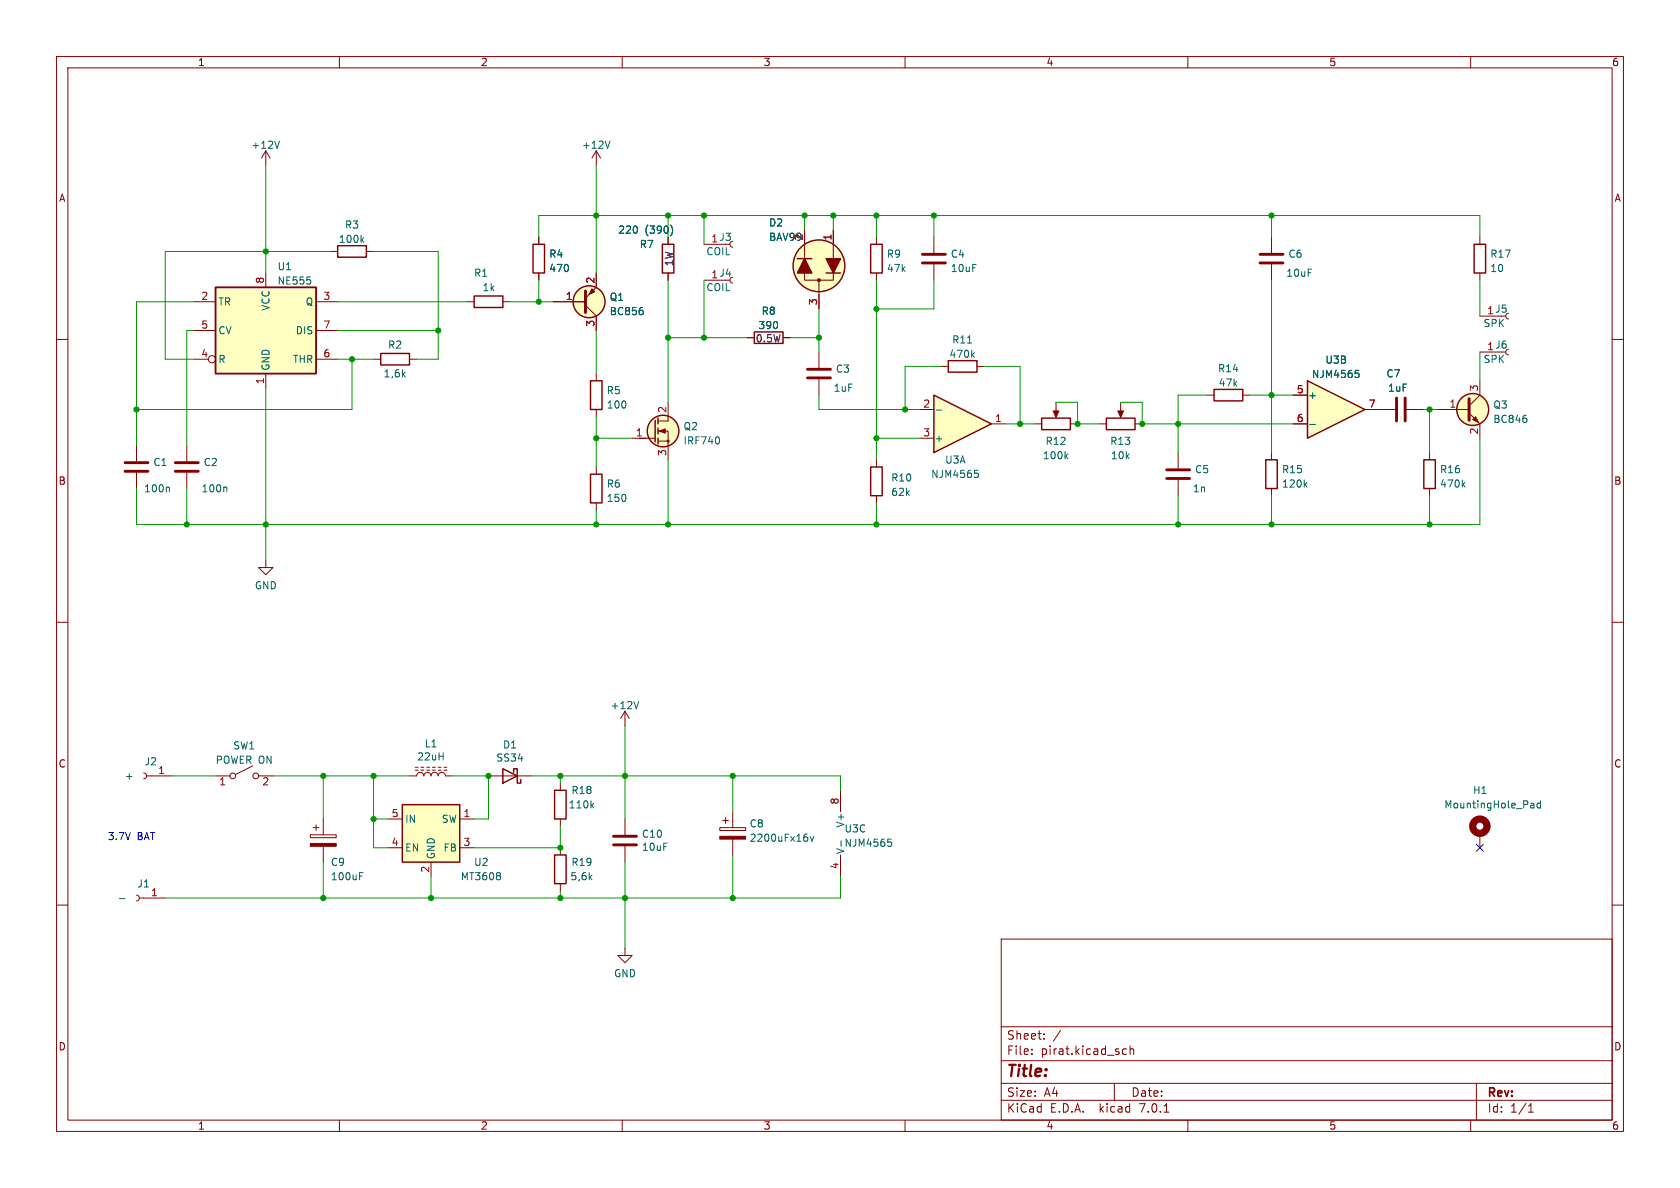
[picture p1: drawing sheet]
<svg xmlns="http://www.w3.org/2000/svg" width="297mm" height="210mm" viewBox="0 0 297 210" stroke-linecap="round" stroke-linejoin="round" font-family="sans-serif">
<g fill="none" stroke="#840000" stroke-width=".18">
<path d="M10 10h277v190h-277zM12 12h273v186h-273zM60 10v2M110 10v2M160 10v2M210 10v2M260 10v2M10 60h2M285 60h2M10 110h2M285 110h2M10 160h2"/>
<path d="M285 160h2M177 166h108v32h-108zM60 198v2M110 198v2M160 198v2M177 194.5h108M177 191.5h108M177 187.5h108M177 181.5h108M182.4 186.3v.1M182.4 185.5v.1M184.6 183.6v.1"/>
<path d="M184.6 182.8v.1M197 191.5v3M198.5 186.3l.2 .1 .4-.1M199.1 185.5l-.4-.1-.2 .1M199.8 185.5l.2-.1 .4 .1v.9M199.8 184.9v1.5M205.8 196.6h.8M210 198v2M260 198v2M261 191.5v6.5M270.2 196.6h.9M270.2 195.5l.4-.4v1.5"/>
</g>
<path d="M231.1 67.3l10.2 5.1-10.2 5.1z" fill="#ffffc2"/>
<g fill="none" stroke="#840000" stroke-width=".25">
<path d="M38.1 50.8h17.8v15.2h-17.8zM59.7 43.4h5.1v2.1h-5.1zM83.8 52.3h5.1v2.1h-5.1zM94.2 43.2h2.1v5.1h-2.1zM117.1 43.2h2v5.1h-2zM153.9 43.2h2.1v5.1h-2.1zM260.6 43.2h2v5.1h-2zM67.3 62.5h5.1v2h-5.1zM115.8 74.3v3.8M116.3 73.9v1M116.3 75.7v1M116.3 77.5v1"/>
<path d="M184.1 73.9h5.1v2h-5.1zM195.6 73.9h5.1v2h-5.1zM231.1 67.3l10.2 5.1-10.2 5.1zM223.8 81.3h2v5.1h-2zM88.9 135.9l2.5 1.3-2.5 1.2zM90.8 136.5v-.6h.6v2.5h.7v-.6M98 139.7h2.1v5.1h-2.1zM71.1 142.2h10.2v10.2h-10.2zM98 151.1h2.1v5.1h-2.1z"/>
<circle cx="104.1" cy="53.3" r="2.82"/>
<circle cx="117.2" cy="76.2" r="2.79"/>
<circle cx="260.3" cy="72.4" r="2.82"/>
</g>
<g fill="none" stroke="#840000" stroke-width=".18">
<path d="M47 26.7v2.5M47 26.7l-.8 1.2M47 26.7l.8 1.2M105.4 26.7l-.8 1.2M105.4 26.7v2.5M105.4 26.7l.8 1.2M34.3 53.3h3.8M34.3 58.4h3.8M47 48.3v2.5M55.9 53.3h3.8M55.9 58.4h3.8M58.4 44.5h1.3"/>
<path d="M64.8 44.5h1.2M82.5 53.3h1.3M88.9 53.3h1.3M95.2 41.9v1.3M95.2 48.3v1.2M97.8 53.3h5.7M103.5 54l1.9 1.9v2.5M105.4 48.3v2.5l-1.9 1.9M118.1 41.9v1.3M118.1 48.3v1.2M154.9 41.9v1.3M154.9 48.3v1.2"/>
<path d="M261.6 41.9v1.3M261.6 48.3v1.2M261.6 55.9h3.8M266.7 55.4l-.4 .1-.1 .4 .1 .3 .4 .2M33 78.7v2.8M34.3 63.5h2.5M47 66v2.6M55.9 63.5h3.8M66 63.5h1.3M72.4 63.5h1.3M111.8 77.5h4M116.3 76.2h1.8v5.1"/>
<path d="M116.3 78h1.8M118.1 71.1v3.3h-1.8M182.9 74.9h1.2M186.7 71.1v2.3M189.2 74.9h1.3M194.3 74.9h1.3M198.1 71.1v2.3M200.7 74.9h1.2M228.6 69.9h2.5M228.6 74.9h2.5M241.3 72.4h5.3M248.7 72.4h2.8"/>
<path d="M254 72.4h5.7M259.7 73l1.9 1.9v2.6M261.6 67.3v2.6l-1.9 1.9M261.6 62.2h3.8M266.7 61.7l-.4 .2-.1 .3 .1 .4 .4 .1M33 83.6v2.8M208.3 80v2.8M208.3 84.8v2.8M224.8 80v1.3M224.8 86.4v1.2M72.4 137.2h1.3a.64 .64 0 0 1 .6-.7 .64 .64 0 0 1 .6 .7 .64 .64 0 0 1 .7-.7 .64 .64 0 0 1 .6 .7 .64 .64 0 0 1 .6-.7 .64 .64 0 0 1 .7 .7 .64 .64 0 0 1 .6-.7 .64 .64 0 0 1 .6 .7h1.3M73.4 136.1h.5"/>
<path d="M73.4 135.6h.5M74.4 136.1h.5M74.4 135.6h.5M75.4 136.1h.5M75.4 135.6h.5M76.5 136.1h.5M76.5 135.6h.5M77.5 136.1h.5M77.5 135.6h.5M78.5 136.1h.5M78.5 135.6h.5M86.4 137.2h7.6"/>
<path d="M99.1 138.4v1.3M110.5 125.7v2.6M110.5 125.7l-.8 1.3M110.5 125.7l.8 1.3M148.6 139.7v3.8M68.6 144.8h2.5M68.6 149.9h2.5M76.2 152.4v2.5M81.3 144.8h2.5M81.3 149.9h2.5M99.1 144.8v1.3M99.1 149.9v1.2"/>
<path d="M99.1 156.2v1.3M110.5 144.8v2.8M110.5 149.6v2.8M127.3 146.3h4.5v.5h-4.5zM127.8 145h1M128.3 144.5v1M129.5 143.5v2.8M129.5 148.3v2.8M148.6 151.1v3.8M261.6 147.3v2.6M110.5 167.6v1.3h1.3l-1.3 1.3-1.3-1.3h1.3"/>
<circle cx="37.5" cy="63.5" r=".63"/>
</g>
<g fill="none" stroke="#006464" stroke-width=".18">
<path d="M49.4 25l-.4 1.2M107.8 25l-.4 1.2M118.5 39.8a1.46 1.46 0 0 1 0 1.9M64 42.4l.3 .5M64.3 42l-.5 .5M113.7 55v.5M127.1 77.3l.1 .4-.1 .7M231.6 75h.9M239.6 65.5h.6M239.7 65.9h.3l.3 .3-.1 .5h-.5M269.9 74v.6M39.9 86.1l.2 .2v.6"/>
<path d="M188.4 80.6l.4 .5M188.8 80.3l-.5 .4M230.7 85.6l.4 .5M231.1 85.3l-.5 .4M112.9 124l-.4 1.3M88.4 154.4v.3M88.4 154.9v.5M104.6 142.3l.4 .5M105 142l-.5 .5M142.8 148.1v.5M143.2 147.9l.3 .8 .3-.8M148.7 148.6v1"/>
<path d="M157 148.3h.6M157.1 148.8h.3l.2 .3v.4l-.5 .1M270.8 142h.2l.2 .2v.6M271.2 142.8h-.4M271.2 142.3h-.4M272.3 142h-.3l-.3 .2 .2 .6h.4M272.3 141.6v1.2"/>
</g>
<path d="M103.5 51.4v3.8M246.9 70.4v4M248.4 70.4v4M259.7 70.5v3.8M31 83.3h4.1M31 81.8h4.1M206.2 83.1h4.1M206.2 84.6h4.1M108.5 147.8h4M108.5 149.4h4" fill="none" stroke="#840000" stroke-width=".51"/>
<g fill="#ffffc2" stroke="#ffffc2" stroke-width=".18">
<path d="M38.1 50.8h17.8v15.2h-17.8z"/>
<path d="M71.1 142.2h10.2v10.2h-10.2z"/>
<circle cx="260.3" cy="72.4" r="2.82"/>
<circle cx="104.1" cy="53.3" r="2.82"/>
<circle cx="117.2" cy="76.2" r="2.79"/>
</g>
<g fill="#840000" stroke="#840000" stroke-width=".18">
<path d="M260.3 74.2l.6-.5 .5 1z"/>
<path d="M104.6 51.1l.6 .5-1.1 .5z"/>
<path d="M116.6 76.2l1-.4v.8z"/>
<path d="M127.3 147.8h4.5v.5h-4.5z"/>
<path d="M186.2 72.6h1l-.5 1.2z"/>
<path d="M197.6 72.6h1l-.5 1.2z"/>
<circle cx="118.1" cy="78" r=".18"/>
</g>
<circle cx="261.6" cy="146" r="1.27" fill="none" stroke="#840000" stroke-width="1.3"/>
<path d="M165.1 69.9l10.2 5-10.2 5.1z" fill="#ffffc2"/>
<g fill="none" stroke="#840000" stroke-width=".25">
<path d="M133.3 58.7h5.1v2h-5.1zM141 45.7h2.5M146 48.3h2.6M104.4 67.3h2v5.1h-2zM165.1 69.9l10.2 5-10.2 5.1zM167.6 63.8h5.1v2h-5.1zM214.6 68.8h5.1v2.1h-5.1zM104.4 83.8h2v5.1h-2zM153.9 82.6h2.1v5h-2.1zM251.7 81.3h2v5.1h-2z"/>
<circle cx="144.8" cy="47" r="4.6"/>
</g>
<g fill="none" stroke="#840000" stroke-width=".18">
<path d="M95.2 41.9v1.3M95.2 48.3v1.2M97.8 53.3h5.7M105.4 48.3v2.5M105.4 55.9v2.5M118.1 41.9v1.3M118.1 48.3v1.2M124.5 43.2h3.8M124.5 49.5h3.8M129.5 42.7l-.3 .1-.2 .4 .2 .3 .3 .2M129.5 49l-.3 .2-.2 .3 .2 .4 .3 .1M132.1 59.7h1.2"/>
<path d="M138.4 59.7h1.3M142.2 40.6v8.9h5.1v-8.9M144.8 49.5v5.1M165.1 41.9v2.8M165.1 46.7v2.8M224.8 41.9v2.8M224.8 46.7v2.8M24.1 78.7v2.8M105.4 66v1.3M105.4 72.4v1.3M144.8 62.2v2.8M144.8 67.1v2.8"/>
<path d="M162.6 72.4h2.5M162.6 77.5h2.5M166.4 64.8h1.2M172.7 64.8h1.3M175.3 74.9h2.5M213.4 69.9h1.2M219.7 69.9h1.3M228.6 74.9h2.5M228.6 69.9h2.5M241.3 72.4h5.3M248.7 72.4h2.8M24.1 83.6v2.8"/>
<path d="M47 99.1v1.2h1.3l-1.3 1.3-1.3-1.3h1.3M105.4 82.6v1.2M105.4 88.9v1.3M154.9 81.3v1.3M154.9 87.6v1.3M252.7 80v1.3M252.7 86.4v1.2M25.4 136.7l.4 .1 .1 .4-.2 .3-.3 .2M25.9 137.2h4.6M38.1 137.2h2.5M44.7 135.4l-3 1.5M45.7 137.2h2.6"/>
<path d="M24.1 158.2l.4 .2 .1 .4-.1 .3-.4 .2M24.6 158.8h4.6M54.9 147.6h4.5v.5h-4.5zM55.4 146.3h1M55.9 145.8v1M57.1 144.8v2.8M57.1 149.6v2.8"/>
<circle cx="41.1" cy="137.2" r=".51"/>
<circle cx="45.2" cy="137.2" r=".51"/>
</g>
<g fill="none" stroke="#006464" stroke-width=".18">
<path d="M118.5 39.8a1.46 1.46 0 0 1 0 1.9M113.7 55v.5M165.5 72.5h1M171.9 62.7l.4 .5M172.3 62.3l-.5 .5M231.6 75h.9M239.6 65.5h.6M239.7 65.9h.3l.3 .3-.1 .5h-.5M29.8 86.1l.1 .2v.6M172.3 83.1h.6M172.4 83.6h.3l.3 .3-.2 .4-.4 .1M258.6 85.6l.4 .5"/>
<path d="M259 85.3l-.5 .4M21.1 158.9h1M63.6 154.3h.6"/>
</g>
<path d="M163.1 45h4M163.1 46.5h4M222.8 45h4M222.8 46.5h4M142.7 65.3h4.1M142.7 66.8h4.1M22.1 81.8h4.1M22.1 83.3h4.1" fill="none" stroke="#840000" stroke-width=".51"/>
<g fill="#840000" stroke="#840000" stroke-width=".18">
<path d="M54.9 149.1h4.5v.5h-4.5z"/>
<circle cx="144.8" cy="49.5" r=".25"/>
</g>
<circle cx="144.8" cy="47" r="4.6" fill="#ffffc2" stroke="#ffffc2" stroke-width=".18"/>
<g fill="#840000" stroke="#840000" stroke-width=".25">
<path d="M146 45.7h2.6l-1.3 2.6z"/>
<path d="M142.2 45.7l1.3 2.6h-2.5z"/>
</g>
<g fill="none" stroke="#009600" stroke-width=".18">
<path d="M47 29.2v19.1M105.4 29.2v19.1M118.1 38.1v3.8M124.5 38.1v5.1M142.2 38.1v2.5M147.3 38.1v2.5M154.9 38.1v3.8M165.1 38.1v3.8M224.8 38.1v3.8M34.3 53.3h-10.2v25.4M34.3 58.4h-1.3v20.3M58.4 44.5h-29.2v19h5.1"/>
<path d="M59.7 53.3h22.8M59.7 58.4h17.8M66 44.5h11.5v19h-3.8M90.2 53.3h7.6M95.2 41.9v-3.8h166.4v3.8M95.2 49.5v3.8M105.4 58.4v7.6M118.1 59.7h14M118.1 49.5v21.6M124.5 49.5v10.2M139.7 59.7h5.1M144.8 54.6v7.6"/>
<path d="M154.9 49.5v31.8M165.1 49.5v5.1h-10.2M224.8 49.5v30.5M261.6 49.5v6.4M47 68.6v30.5M59.7 63.5h6.3M62.2 63.5v8.9h-38.1M105.4 73.7v8.9M105.4 77.5h6.4M144.8 69.9v2.5h17.8M154.9 77.5h7.7M166.4 64.8h-6.4v7.6"/>
<path d="M174 64.8h6.3v10.1M177.8 74.9h5.1M186.7 71.1h3.8v3.8h3.8M198.1 71.1h3.8v3.8h26.7M213.4 69.9h-5.1v10.1M221 69.9h7.6M251.5 72.4h2.5M252.7 72.4v7.6M261.6 77.5v15.2h-237.5v-6.3M261.6 62.2v5.1M33 86.4v6.3M105.4 90.2v2.5"/>
<path d="M118.1 81.3v11.4M154.9 88.9v3.8M208.3 87.6v5.1M224.8 87.6v5.1M252.7 87.6v5.1M30.5 137.2h7.6M48.3 137.2h24.1M57.1 137.2v7.6M66 137.2v12.7h2.6M80 137.2h6.4v7.6h-2.6M94 137.2h54.6v2.5M99.1 137.2v1.2"/>
<path d="M110.5 128.3v16.5M129.5 137.2v6.3M57.1 152.4v6.4M66 144.8h2.6M76.2 154.9v3.9M99.1 146.1v3.8h-15.3M99.1 157.5v1.3M110.5 152.4v15.2M129.5 151.1v7.7M148.6 154.9v3.9h-119.4"/>
</g>
<path d="M261 149.3l1.2 1.2M262.2 149.3l-1.2 1.2" fill="none" stroke="#000084" stroke-width=".18"/>
<g fill="#009600" stroke="#009600" stroke-width=".18">
<circle cx="33" cy="92.7" r=".46"/>
<circle cx="24.1" cy="72.4" r=".46"/>
<circle cx="47" cy="92.7" r=".46"/>
<circle cx="66" cy="144.8" r=".46"/>
<circle cx="66" cy="137.2" r=".46"/>
<circle cx="57.1" cy="137.2" r=".46"/>
<circle cx="57.1" cy="158.8" r=".46"/>
<circle cx="124.5" cy="59.7" r=".46"/>
<circle cx="118.1" cy="59.7" r=".46"/>
<circle cx="154.9" cy="92.7" r=".46"/>
<circle cx="160" cy="72.4" r=".46"/>
<circle cx="154.9" cy="77.5" r=".46"/>
<circle cx="124.5" cy="38.1" r=".46"/>
<circle cx="118.1" cy="38.1" r=".46"/>
<circle cx="105.4" cy="38.1" r=".46"/>
<circle cx="47" cy="44.5" r=".46"/>
<circle cx="77.5" cy="58.4" r=".46"/>
<circle cx="62.2" cy="63.5" r=".46"/>
<circle cx="208.3" cy="74.9" r=".46"/>
<circle cx="201.9" cy="74.9" r=".46"/>
<circle cx="190.5" cy="74.9" r=".46"/>
<circle cx="180.3" cy="74.9" r=".46"/>
<circle cx="76.2" cy="158.8" r=".46"/>
<circle cx="99.1" cy="149.9" r=".46"/>
<circle cx="129.5" cy="137.2" r=".46"/>
<circle cx="129.5" cy="158.8" r=".46"/>
<circle cx="110.5" cy="137.2" r=".46"/>
<circle cx="99.1" cy="137.2" r=".46"/>
<circle cx="86.4" cy="137.2" r=".46"/>
<circle cx="99.1" cy="158.8" r=".46"/>
<circle cx="110.5" cy="158.8" r=".46"/>
<circle cx="224.8" cy="69.9" r=".46"/>
<circle cx="224.8" cy="38.1" r=".46"/>
<circle cx="208.3" cy="92.7" r=".46"/>
<circle cx="224.8" cy="92.7" r=".46"/>
<circle cx="252.7" cy="92.7" r=".46"/>
<circle cx="252.7" cy="72.4" r=".46"/>
<circle cx="105.4" cy="77.5" r=".46"/>
<circle cx="105.4" cy="92.7" r=".46"/>
<circle cx="118.1" cy="92.7" r=".46"/>
<circle cx="95.2" cy="53.3" r=".46"/>
<circle cx="144.8" cy="59.7" r=".46"/>
<circle cx="154.9" cy="54.6" r=".46"/>
<circle cx="147.3" cy="38.1" r=".46"/>
<circle cx="154.9" cy="38.1" r=".46"/>
<circle cx="142.2" cy="38.1" r=".46"/>
<circle cx="165.1" cy="38.1" r=".46"/>
</g>
<text font-size="2.8" fill="#840000" x="178" y="190.8">Title:</text>
<g font-size="2.1" fill="#840000">
<text x="178" y="183.9">Sheet:</text>
<text x="186.2" y="183.9">/</text>
<text x="178" y="186.6">File:</text>
<text x="184" y="186.6">pirat.kicad_sch</text>
<text x="178" y="196.8">KiCad</text>
<text x="178" y="194">Size:</text>
<text x="184.6" y="194">A4</text>
<text x="185.7" y="196.8">E.D.A.</text>
<text x="194.4" y="196.8">kicad</text>
<text x="200" y="194">Date:</text>
<text x="201.5" y="196.8">7.0.1</text>
<text x="263" y="194.2">Rev:</text>
<text x="263" y="196.8">Id:</text>
<text x="267" y="196.8">1/1</text>
</g>
<g font-size="1.8" fill="#840000">
<text x="35" y="11.8">1</text>
<text x="85" y="11.8">2</text>
<text x="135" y="11.8">3</text>
<text x="185" y="11.8">4</text>
<text x="235" y="11.8">5</text>
<text x="285" y="11.8">6</text>
<text x="10.4" y="35.8">A</text>
<text x="285.4" y="35.8">A</text>
<text x="10.3" y="85.8">B</text>
<text x="285.3" y="85.8">B</text>
<text x="10.3" y="135.8">C</text>
<text x="285.3" y="135.8">C</text>
<text x="10.3" y="185.8">D</text>
<text x="285.3" y="185.8">D</text>
<text x="35" y="199.8">1</text>
<text x="85" y="199.8">2</text>
<text x="135" y="199.8">3</text>
<text x="185" y="199.8">4</text>
<text x="235" y="199.8">5</text>
<text x="285" y="199.8">6</text>
</g>
<g font-size="1.8" fill="#006464">
<text x="44.4" y="26.5">+12V</text>
<text x="102.8" y="26.5">+12V</text>
<text x="60.9" y="40.6">R3</text>
<text x="109.2" y="41.5">220</text>
<text x="114" y="41.5">(390)</text>
<text x="135.9" y="40.2">D2</text>
<text x="49" y="47.9">U1</text>
<text x="59.8" y="43.1">100k</text>
<text x="97" y="45.7">R4</text>
<text x="113" y="44">R7</text>
<text x="124.8" y="45.3">COIL</text>
<text x="125.7" y="42.9">1 J3</text>
<text x="135.9" y="42.7">BAV99</text>
<text x="156.7" y="45.7">R9</text>
<text x="168" y="45.7">C4</text>
<text x="227.7" y="45.7">C6</text>
<text x="263.4" y="45.7">R17</text>
<text x="49" y="50.5">NE555</text>
<text x="83.7" y="49.1">R1</text>
<text x="85.3" y="51.6">1k</text>
<text x="97" y="48.2">470</text>
<text x="107.7" y="53.3">Q1</text>
<text x="124.8" y="51.6">COIL</text>
<text x="125.7" y="49.3">1 J4</text>
<text x="156.7" y="48.2">47k</text>
<text x="168" y="48.2">10uF</text>
<text x="227.3" y="49.1">10uF</text>
<text x="263.4" y="48.2">10</text>
<text x="38.6" y="54.2">TR</text>
<text x="38.6" y="59.2">CV</text>
<text x="47.8" y="55.1" transform="rotate(-90 47.8 55.1)">VCC</text>
<text x="52.2" y="59.2">DIS</text>
<text x="53.9" y="54.2">Q</text>
<text x="107.7" y="55.9">BC856</text>
<text x="134" y="58.3">390</text>
<text x="134.6" y="55.8">R8</text>
<text x="262.2" y="58">SPK</text>
<text x="262.9" y="55.6">1 J5</text>
<text x="38.6" y="64.3">R</text>
<text x="47.8" y="65.5" transform="rotate(-90 47.8 65.5)">GND</text>
<text x="51.7" y="64.3">THR</text>
<text x="68.5" y="61.8">R2</text>
<text x="167.8" y="63.4">470k</text>
<text x="168.3" y="60.9">R11</text>
<text x="215.3" y="66">R14</text>
<text x="234.3" y="64.4">U3B</text>
<text x="262.2" y="64.3">SPK</text>
<text x="262.9" y="62">1 J6</text>
<text x="67.8" y="66.9">1,6k</text>
<text x="107.2" y="69.8">R5</text>
<text x="147.3" y="69.4">1uF</text>
<text x="147.7" y="66">C3</text>
<text x="215.4" y="68.5">47k</text>
<text x="231.3" y="70.7">+</text>
<text x="231.9" y="67">NJM4565</text>
<text x="245" y="66.9">C7</text>
<text x="245.3" y="69.4">1uF</text>
<text x="107.2" y="72.4">100</text>
<text x="120.8" y="76.2">Q2</text>
<text x="263.9" y="72.4">Q3</text>
<text x="263.9" y="74.9">BC846</text>
<text x="27.1" y="82.5">C1</text>
<text x="35.9" y="82.5">C2</text>
<text x="120.8" y="78.7">IRF740</text>
<text x="165.2" y="78.3">+</text>
<text x="167" y="82.1">U3A</text>
<text x="184.3" y="81.3">100k</text>
<text x="184.8" y="78.8">R12</text>
<text x="196.2" y="78.8">R13</text>
<text x="196.3" y="81.3">10k</text>
<text x="211.2" y="83.8">C5</text>
<text x="226.6" y="83.8">R15</text>
<text x="254.5" y="83.8">R16</text>
<text x="25.4" y="87.2">100n</text>
<text x="35.6" y="87.2">100n</text>
<text x="107.2" y="86.4">R6</text>
<text x="107.2" y="88.9">150</text>
<text x="157.5" y="85.3">R10</text>
<text x="157.5" y="87.8">62k</text>
<text x="164.6" y="84.6">NJM4565</text>
<text x="210.8" y="87.2">1n</text>
<text x="226.6" y="86.3">120k</text>
<text x="254.5" y="86.3">470k</text>
<text x="45" y="104.3">GND</text>
<text x="107.9" y="125.5">+12V</text>
<text x="22" y="138">+</text>
<text x="25.5" y="135.4">J2</text>
<text x="38.1" y="135.2">POWER ON</text>
<text x="41.2" y="132.6">SW1</text>
<text x="73.7" y="134.6">22uH</text>
<text x="75" y="132.3">L1</text>
<text x="87.7" y="134.8">SS34</text>
<text x="88.9" y="132.5">D1</text>
<text x="100.5" y="143.1">110k</text>
<text x="101" y="140.5">R18</text>
<text x="255.3" y="143.1">MountingHole_Pad</text>
<text x="260.4" y="140.5">H1</text>
<text x="71.6" y="145.6">IN</text>
<text x="78" y="145.6">SW</text>
<text x="113.4" y="148.2">C10</text>
<text x="132.5" y="146.4">C8</text>
<text x="132.5" y="149">2200uFx16v</text>
<text x="149.2" y="147.3">U3C</text>
<text x="149.2" y="149.8">NJM4565</text>
<text x="149.4" y="146.4" transform="rotate(-90 149.4 146.4)">V+</text>
<text x="58.4" y="153.2">C9</text>
<text x="58.4" y="155.8">100uF</text>
<text x="71.6" y="150.7">EN</text>
<text x="77" y="151.9" transform="rotate(-90 77 151.9)">GND</text>
<text x="78.3" y="150.7">FB</text>
<text x="81.4" y="155.8">MT3608</text>
<text x="83.8" y="153.2">U2</text>
<text x="100.8" y="155.8">5,6k</text>
<text x="101" y="153.2">R19</text>
<text x="113.4" y="150.6">10uF</text>
<text x="149.4" y="151" transform="rotate(-90 149.4 151)">V-</text>
<text x="24.2" y="157">J1</text>
<text x="108.5" y="172.9">GND</text>
</g>
<g font-size="1.8" fill="#840084">
<text x="119.1" y="47.1" transform="rotate(-90 119.1 47.1)">1W</text>
<text x="133.5" y="60.7">0.5W</text>
</g>
<g font-size="1.8" fill="#a90000">
<text x="142" y="42.6" transform="rotate(-90 142 42.6)">2</text>
<text x="147.1" y="42.6" transform="rotate(-90 147.1 42.6)">1</text>
<text x="35.5" y="53.1">2</text>
<text x="46.7" y="50.2" transform="rotate(-90 46.7 50.2)">8</text>
<text x="57.1" y="53.1">3</text>
<text x="100" y="53.1">1</text>
<text x="105.2" y="50.2" transform="rotate(-90 105.2 50.2)">2</text>
<text x="35.5" y="58.2">5</text>
<text x="57.1" y="58.2">7</text>
<text x="105.2" y="57.8" transform="rotate(-90 105.2 57.8)">3</text>
<text x="144.5" y="54" transform="rotate(-90 144.5 54)">3</text>
<text x="35.5" y="63.2">4</text>
<text x="57.1" y="63.2">6</text>
<text x="46.7" y="68" transform="rotate(-90 46.7 68)">1</text>
<text x="229.2" y="69.6">5</text>
<text x="261.4" y="69.2" transform="rotate(-90 261.4 69.2)">3</text>
<text x="112.4" y="77.2">1</text>
<text x="117.9" y="73.1" transform="rotate(-90 117.9 73.1)">2</text>
<text x="163.2" y="72.1">2</text>
<text x="163.2" y="77.2">3</text>
<text x="175.9" y="74.7">1</text>
<text x="229.2" y="74.7">6</text>
<text x="241.9" y="72.1">7</text>
<text x="256.2" y="72.1">1</text>
<text x="261.4" y="76.9" transform="rotate(-90 261.4 76.9)">2</text>
<text x="117.9" y="80.7" transform="rotate(-90 117.9 80.7)">3</text>
<text x="27.9" y="136.9">1</text>
<text x="38.7" y="139.1">1</text>
<text x="46.3" y="139.1">2</text>
<text x="148.3" y="142.3" transform="rotate(-90 148.3 142.3)">8</text>
<text x="69.2" y="149.6">4</text>
<text x="69.2" y="144.5">5</text>
<text x="81.9" y="144.5">1</text>
<text x="81.9" y="149.6">3</text>
<text x="75.9" y="154.3" transform="rotate(-90 75.9 154.3)">2</text>
<text x="148.3" y="153.7" transform="rotate(-90 148.3 153.7)">4</text>
<text x="26.6" y="158.5">1</text>
</g>
<g font-size="1.8" fill="#0000c2">
<text x="19" y="148.6">3.7V</text>
<text x="24.3" y="148.6">BAT</text>
</g>
</svg>
